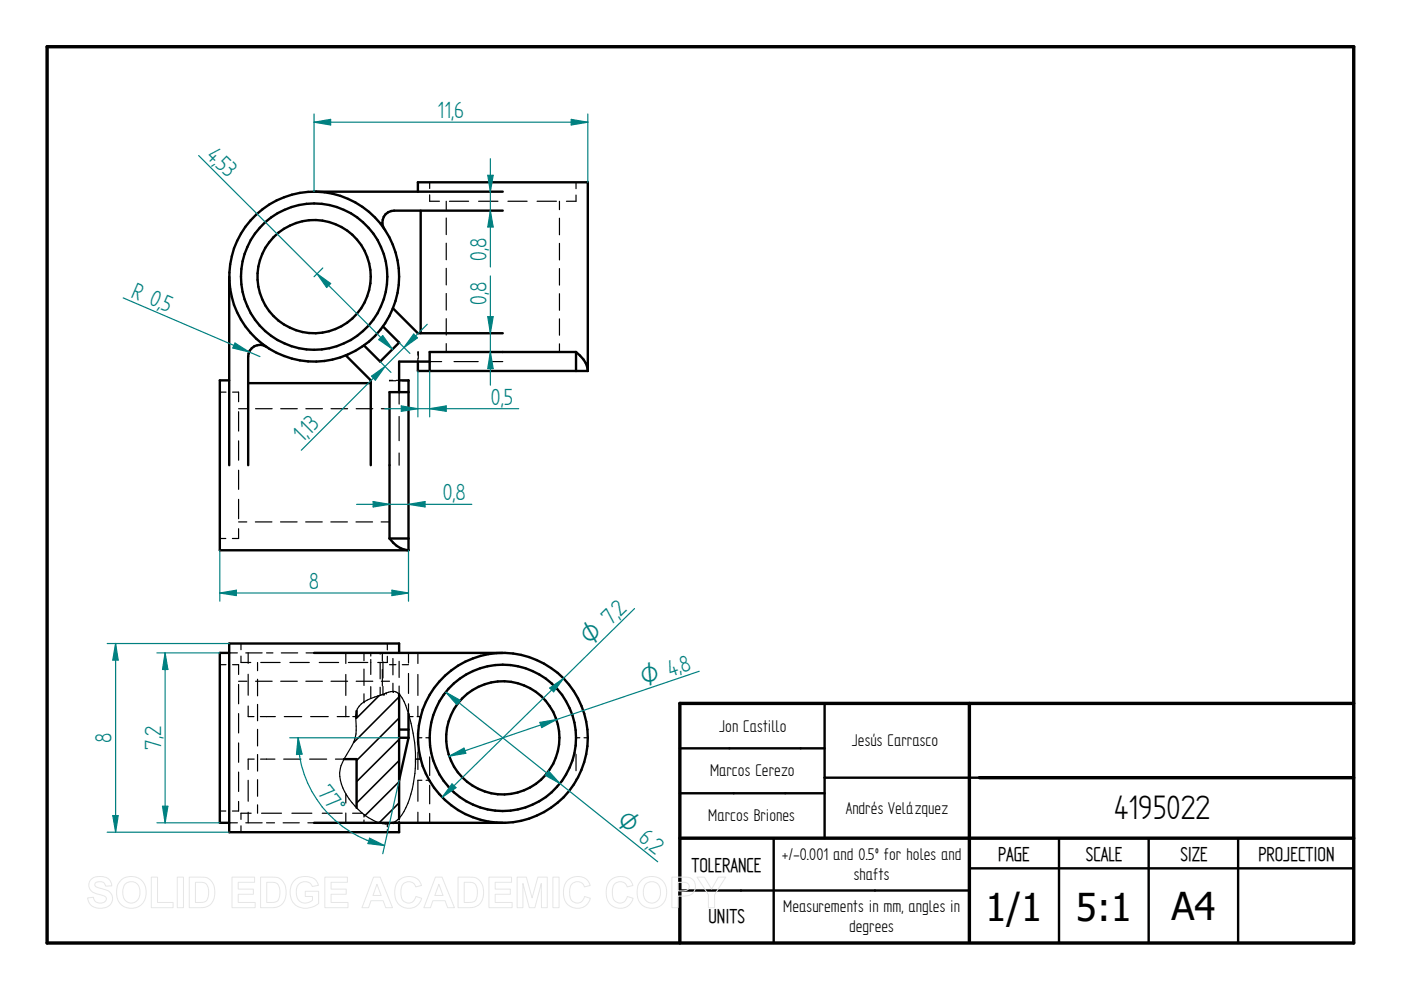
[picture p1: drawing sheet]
<svg xmlns="http://www.w3.org/2000/svg" width="297mm" height="210mm" viewBox="0 0 297 210" stroke-linecap="round" stroke-linejoin="round" font-family="sans-serif">
<path d="M10 9.9h277v190h-277zM205.5 149.1v50.5M287 149.1h-142.9v50.8M144.1 177.7h142.9M207.6 164.9h79.4" fill="none" stroke="#000" stroke-width=".72"/>
<g fill="none" stroke="#000" stroke-width=".51">
<path d="M48.6 138.4h-2v36.1h2M66.6 138.4h40M84.6 138.4v-2h-36v40h36v-1.9M75.6 150.7v1.2h-.2M84.6 154.7h2M84.6 156.4h2M84.6 147.2v26.3M86.6 151.3v5.1M86.6 156.4l-2 9M144.1 158.7h30.7M174.8 149.1v28.6M66.6 174.5h40"/>
<path d="M72.9 161h2.7v10.3M144.1 168.2h30.7M164 177.7v22.2M207.6 164.9h-32.8M224.5 177.7v22.2M243.5 177.7v22.2M262.5 177.7v22.2M144.1 188.8h61.4M205.5 184.1h81.5"/>
<circle cx="106.6" cy="156.4" r="15.5"/>
<circle cx="106.6" cy="156.4" r="18"/>
<circle cx="106.6" cy="156.4" r="12"/>
</g>
<path d="M80.4 147.5l-4.8 4.8M84.6 147.8l-9.6 9.6M84.6 152.3l-9 8.9M84.6 156.8l-9 8.9M84.6 170.3l-4.2 4.2M84.6 161.2l-9 9.1M84.6 165.7l-7.2 7.2" fill="none" stroke="#000" stroke-width=".34"/>
<g fill="none" stroke="#000" stroke-width=".25">
<path d="M48.6 138.4h1.7M51.1 139.1v1.4h2.1M51.1 136.4v1.4M52.1 138.4h3.5M52.6 138.4v2.2M56.5 138.4h1.4M59.6 138.4h3.5M64.9 138.4h1.7M73.3 138.4v2.3M77.2 138.4v1.7M78.6 138.4v.7M78.6 139.8v3.2"/>
<path d="M80.6 138.4v.3M81.1 138.4v1.8M81.2 138.4v.1M82.1 139.1v1.4h-2M82.1 136.4v1.4M83.3 139.6v3.5M86.6 138.4v2.2M88.6 138.4v2.3M46.6 140.9h1.3M49.3 140.9h1.3v2.1M50.6 145.1v4.1M50.6 151.3v4.1"/>
<path d="M50.6 157.5v4.1M50.6 144.4h1.8M52.6 143v4.4M52.6 149.7v2.2h1.2M54.2 144.4h3.5M54.6 140.5v1.7M54.6 144v3.5M54.6 149.4v3.4M54.6 154.6v3.6M54.6 160v3.5M55.2 151.9h3.2M55.3 140.5h4.1"/>
<path d="M59.5 144.4h3.5M60.3 151.9h3.7M61.5 140.5h4.1M64.9 144.4h3.5M65.9 151.9h3.7M67.7 140.5h4.1M70.2 144.4h3.5M71.5 151.9h2.5M73.3 143v4.4M73.3 149.7v2.2M73.9 140.5h4.1M74.8 151.9h.7"/>
<path d="M75.5 144.4h3.5M75.6 151.9h.1M77.2 141.9v3.4M77.2 147.1v1.7M77.2 148.8h.1M77.3 148.7v.1M78.6 145.6v2.5M80.2 147.5l-.2 .1M80.6 140.5v3.4M80.6 145.7v1.7M80.6 147.4l-.2 .1M80.7 147.4h-.1"/>
<path d="M80.9 144.4h1.7M81.1 141.9v3.5M81.1 147.2v.1M81.1 147.3h-.2M81.1 147.3l-2.4 .8a4.2 4.2 0 0 0-3.2 5.1v.8a8.6 8.6 0 0 1-2 6l-.6 1M81.2 140.3v3.5M81.2 145.5v1.7M81.4 147.2h.1M81.4 147.2l-.3 .1M81.5 147.1h.1M81.7 147h.1M81.9 146.9l-.5 .3"/>
<path d="M81.9 146.9h.1M82.6 140.9h1.3M83.3 144.9v1.7M83.3 146.6l.6 .1a4.5 4.5 0 0 1 2.1 2.9l.6 1.7M83.3 146.6l-1.4 .3M83.4 146.6h.1M84.5 147.1h.1M84.6 147.1h.1M84.6 147.2h.1M84.6 140.2v3.4M84.6 145.5v1.7M85.3 140.9h1.3"/>
<path d="M86.6 142.8v4.2M86.6 149.2v2.1M86.6 151.3a28.4 28.4 0 0 1-.5 19.9l-1 1.7-.5 .6M86.7 151.5v.2M86.8 151.8l.8 .1M88.4 151.9h.8M88.6 143v4.4M88.6 149.7v2.2M88.6 159.4v3.8M88.7 154.7v.5M88.7 155.9v.5M89.4 156.4h-.8v1.5"/>
<path d="M90.3 156.4h.8v2.1M122.1 159.9v3.5M122.9 156.4h-.8v1.8M123.8 156.4h.8M46.6 172h1.3M48.6 174.5h1.7M50.6 163.7v4.1M50.6 169.9v2.1h-1.3M51.1 175.1v1.3M52.1 174.5h3.5M52.6 165.4v4.5M52.6 172.2v2.3"/>
<path d="M53.3 172.4h-2.2v1.3M53.9 161h-1.3v2.2M54.6 165.3v3.5M54.6 170.6v1.8M55.2 161h3.1M55.5 172.4h4.2M56.5 174.5h1.7M60 174.5h3.5M60.2 161h3.6M61.9 172.4h4.2M65.3 174.5h1.3M65.7 161h3.6"/>
<path d="M68.3 172.4h4.3M71.1 161h1.8M72.9 161a6.4 6.4 0 0 0 .2 6.9l1.5 2.3 2.7 2.6M73.3 168.3v2M73.3 172.4v2.1M74.8 172.4h2.1M77.2 173.9v.6M77.2 172.8v.4M77.3 172.8h.1M77.3 172.8l.8 .6a5.6 5.6 0 0 0 5.3 1M82.1 174.7v.6M82.1 175.9v.5"/>
<path d="M83.3 174.5h.1M83.4 174.4h.1M83.5 174.4l-.2 .1M84.6 173.5l-1.3 1M84.6 173.5h.1M84.6 173.5v.3M84.6 174.1v.4M84.6 173.5l-.1 .1M88.1 161.2v.3M88.1 161.7v.1M88.6 172.2v2.3M89.2 161h-1.1v.1"/>
<path d="M89.4 165.4h-.8v4.5M90.3 165.4h.8M91.1 160.5v3.9M91.1 166.5v3.9M91.1 172.5v2M122.1 165.2v.4"/>
</g>
<path d="M134.5 129l-40.7 40M95.8 166.2l.9 .8-2.9 2z" fill="none" stroke="#008080" stroke-width=".25"/>
<path d="M95.8 166.2l.9 .8-2.9 2z" fill="#008080"/>
<path d="M116.5 145.9l3-2.1-2.1 2.9z" fill="none" stroke="#008080" stroke-width=".25"/>
<path d="M116.5 145.9l3-2.1-2.1 2.9z" fill="#008080"/>
<path d="M148.2 142.3l-53 18M95.2 160.3l3.2-1.7 .4 1.1z" fill="none" stroke="#008080" stroke-width=".25"/>
<path d="M95.2 160.3l3.2-1.7 .4 1.1z" fill="#008080"/>
<path d="M114.5 153.2l3.5-.6-3.2 1.7z" fill="none" stroke="#008080" stroke-width=".25"/>
<path d="M114.5 153.2l3.5-.6-3.2 1.7z" fill="#008080"/>
<path d="M94.5 146.8l3.1 1.7-.7 .9zM94.5 146.8l44.9 35.9" fill="none" stroke="#008080" stroke-width=".25"/>
<path d="M94.5 146.8l3.1 1.7-.7 .9z" fill="#008080"/>
<path d="M116.3 163.5l2.4 2.6-3.1-1.7z" fill="none" stroke="#008080" stroke-width=".25"/>
<path d="M116.3 163.5l2.4 2.6-3.1-1.7z" fill="#008080"/>
<path d="M22.7 136.4h25.9M24.5 136.4l.6 3.6h-1.2zM22.7 176.4h25.9" fill="none" stroke="#008080" stroke-width=".25"/>
<path d="M24.5 136.4l.6 3.6h-1.2z" fill="#008080"/>
<path d="M23.9 172.9h1.2l-.6 3.5z" fill="none" stroke="#008080" stroke-width=".25"/>
<path d="M23.9 172.9h1.2l-.6 3.5z" fill="#008080"/>
<path d="M24.5 136.4v40M33.3 138.4h13.3M33.3 174.5h13.3M34.5 170.9h1.1l-.6 3.6z" fill="none" stroke="#008080" stroke-width=".25"/>
<path d="M34.5 170.9h1.1l-.6 3.6z" fill="#008080"/>
<path d="M35 138.4l.6 3.5h-1.1z" fill="none" stroke="#008080" stroke-width=".25"/>
<path d="M35 138.4l.6 3.5h-1.1z" fill="#008080"/>
<path d="M26.1 63.2l29 12.4M49.8 72.7l3 1.9-3.4-.8zM35 138.4v36.1" fill="none" stroke="#008080" stroke-width=".25"/>
<g fill="none" stroke="#000" stroke-width=".51">
<path d="M48.6 58.7v39.9M66.6 40.6h40M88.6 40.6v-1.9h36v40M89.2 44.7v26M106.6 44.7h-23a2.5 2.5 0 0 0-2.1 3.9M56.5 73.6a2.47 2.47 0 0 0-3.9 2v23M73.3 75.4l5.3 5.2v18M81.2 69.2l3.4 3.4-4 4.1-3.4-3.5M83.3 65.4l5.3 5.3h18M88.6 76.7v2h36M91.1 76.7h-6.5v6.4M122.1 74.6a5.8 5.8 0 0 1 2.5 4.1"/>
<path d="M122.1 74.6v4.1M122.1 74.6h-31v4.1M48.6 80.6h-2v36.1h40M52.6 81.2h26M84.6 80.6h2v36.1M86.6 83.1h-4v31.1M82.6 114.2h4M82.6 114.2a5.5 5.5 0 0 0 4 2.5"/>
<circle cx="66.6" cy="58.7" r="15.5"/>
<circle cx="66.6" cy="58.7" r="18"/>
<circle cx="66.6" cy="58.6" r="12"/>
</g>
<g fill="none" stroke="#000" stroke-width=".25">
<path d="M91.1 38.7v1.3M122.1 38.7v1.3M91.1 41.3v1.4h2.1M94.6 42.7v1.7M94.6 46.2v3.5M94.6 51.6v3.5M94.6 56.9v3.5M95.3 42.7h4.1M101.5 42.7h4.1M107.7 42.7h4.1M113.9 42.7h4.1M118.6 42.7v1.8"/>
<path d="M118.6 46.3v3.5M118.6 51.6v3.5M118.6 56.9v3.6M122.1 41.4v1.3h-2M88.6 75.3l.1-.7v1.4M88.6 76v.7M88.7 77.3v1.4M91.1 76.7h2.5M94.6 62.2v3.5M94.6 67.6v3.4M94.6 72.9v1.7M96.3 76.7h5.1"/>
<path d="M104 76.7h2.6M118.6 62.3v3.5M118.6 67.6v3.5M118.6 72.9v1.7M46.6 83.1h1.3M49.3 83.1h1.3v2.1M50.6 86.7h1.8M50.6 87.3v4.1M50.6 93.5v4.1M50.6 99.7v4.1M54.2 86.7h3.5M59.5 86.7h3.5"/>
<path d="M64.9 86.7h3.5M70.2 86.7h3.5M75.5 86.7h3.5M80.9 86.7h1.7M83.3 80.6l-.7 .1h1.3M84 80.6h.6M84.6 83.1v2.6M84.6 88.3v5.1M84.6 96.1v2.5M85.3 80.7h1.3M46.6 114.2h1.3M50.6 105.9v4.1"/>
<path d="M50.6 112.1v2.1h-1.3M50.6 110.7h1.7M54.1 110.7h3.6M59.5 110.7h3.5M64.8 110.7h3.5M70.1 110.7h3.6M75.5 110.7h3.5M80.8 110.7h1.8"/>
</g>
<path d="M49.8 72.7l3 1.9-3.4-.8z" fill="#008080"/>
<path d="M46.6 116.7v10.8M86.6 116.7v10.8M46.6 125.7l3.5-.6v1.2z" fill="none" stroke="#008080" stroke-width=".25"/>
<path d="M46.6 125.7l3.5-.6v1.2z" fill="#008080"/>
<path d="M83.1 125.1l3.5 .6-3.5 .6z" fill="none" stroke="#008080" stroke-width=".25"/>
<path d="M83.1 125.1l3.5 .6-3.5 .6z" fill="#008080"/>
<path d="M86.6 106.9l3.5-.6v1.2zM46.6 125.7h40" fill="none" stroke="#008080" stroke-width=".25"/>
<path d="M86.6 106.9l3.5-.6v1.2z" fill="#008080"/>
<path d="M79.1 106.3l3.5 .6-3.5 .6z" fill="none" stroke="#008080" stroke-width=".25"/>
<path d="M79.1 106.3l3.5 .6-3.5 .6z" fill="#008080"/>
<path d="M88.6 78.7v9.7M91.1 78.7v9.7M85.1 86.1l3.5 .6-3.5 .5zM75.6 106.9h24.4" fill="none" stroke="#008080" stroke-width=".25"/>
<path d="M85.1 86.1l3.5 .6-3.5 .5z" fill="#008080"/>
<path d="M91.1 86.7l3.5-.6v1.1z" fill="none" stroke="#008080" stroke-width=".25"/>
<path d="M91.1 86.7l3.5-.6v1.1z" fill="#008080"/>
<path d="M104 74.6l.6 3.5h-1.2zM81.6 86.7h28.4" fill="none" stroke="#008080" stroke-width=".25"/>
<path d="M104 74.6l.6 3.5h-1.2z" fill="#008080"/>
<path d="M103.4 67.1h1.2l-.6 3.6z" fill="none" stroke="#008080" stroke-width=".25"/>
<path d="M103.4 67.1h1.2l-.6 3.6z" fill="#008080"/>
<path d="M104 58.5v23.2M104 44.7l.6 3.4h-1.2z" fill="none" stroke="#008080" stroke-width=".25"/>
<path d="M104 44.7l.6 3.4h-1.2z" fill="#008080"/>
<path d="M103.4 37.2h1.2l-.6 3.4z" fill="none" stroke="#008080" stroke-width=".25"/>
<path d="M103.4 37.2h1.2l-.6 3.4z" fill="#008080"/>
<path d="M104 33.7v22.9M78.8 79.8l2.9-2.1-2.1 2.9zM80.6 76.7l2.3 2.3M84.6 72.6l2.3 2.3" fill="none" stroke="#008080" stroke-width=".25"/>
<path d="M78.8 79.8l2.9-2.1-2.1 2.9z" fill="#008080"/>
<path d="M87.7 70.8l.8 .8-2.9 2.1z" fill="none" stroke="#008080" stroke-width=".25"/>
<path d="M87.7 70.8l.8 .8-2.9 2.1z" fill="#008080"/>
<path d="M68.4 56.8l-1.8 1.9M81.1 71.2l2.1 2.8-2.9-2zM90.6 68.7l-26.7 26.8" fill="none" stroke="#008080" stroke-width=".25"/>
<path d="M81.1 71.2l2.1 2.8-2.9-2z" fill="#008080"/>
<path d="M67.2 58l2.9 2.1-.8 .9z" fill="none" stroke="#008080" stroke-width=".25"/>
<path d="M67.2 58l2.9 2.1-.8 .9z" fill="#008080"/>
<path d="M42.1 33l41.1 41M66.6 24.2v16.4M66.6 25.9l3.5-.6v1.2zM124.6 24.2v14.5" fill="none" stroke="#008080" stroke-width=".25"/>
<path d="M66.6 25.9l3.5-.6v1.2z" fill="#008080"/>
<path d="M121.1 25.3l3.5 .6-3.5 .6z" fill="none" stroke="#008080" stroke-width=".25"/>
<path d="M121.1 25.3l3.5 .6-3.5 .6z" fill="#008080"/>
<path d="M66.6 25.9h58M61.4 156.4h23.2M63.2 156.4l.8 3.5-1.1 .1zM84.6 165.4l-3.5 15.6" fill="none" stroke="#008080" stroke-width=".25"/>
<path d="M63.2 156.4l.8 3.5-1.1 .1z" fill="#008080"/>
<path d="M78.4 177.7l3.1 1.6-3.5-.4z" fill="none" stroke="#008080" stroke-width=".25"/>
<path d="M78.4 177.7l3.1 1.6-3.5-.4z" fill="#008080"/>
<path d="M63.2 156.4a23.3 23.3 0 0 0 18.3 22.9" fill="none" stroke="#008080" stroke-width=".25"/>
<g fill="none" stroke="#e6e6e6" stroke-width=".21">
<path d="M19.3 186.5a3.1 3.1 0 0 1 4 .2l.4 1.1-1.3 .1a1.28 1.28 0 0 0-1-1 1.28 1.28 0 0 0-1.3 .5v.4a5.6 5.6 0 0 0 2.5 .9 1.98 1.98 0 0 1 1.2 2.4 1.98 1.98 0 0 1-2.2 1.5 2.48 2.48 0 0 1-3-2.2l1.2-.2a1.44 1.44 0 0 0 1.3 1.3 1.44 1.44 0 0 0 1.5-.9 1.18 1.18 0 0 0-1.4-.9 2.36 2.36 0 0 1-2.4-2l.1-.7zM25.8 186.5a3.3 3.3 0 0 1 3.9-.1 3.3 3.3 0 0 1 1.2 3.8 3.2 3.2 0 0 1-3.8 2.3 3.2 3.2 0 0 1-2.4-3.8 3 3 0 0 1 1.1-2.2zM26.5 187.5a1.87 1.87 0 0 1 2.2-.4 1.87 1.87 0 0 1 1 2.1 1.87 1.87 0 0 1-1.8 2.3 1.87 1.87 0 0 1-1.9-2.3l.1-.8zM32.1 186h1.3v5.3h3.3v1.1h-4.6zM37.6 186h1.3v6.4h-1.3zM40.1 186h2.4a2.79 2.79 0 0 1 3 3.3 2.79 2.79 0 0 1-2.9 3.1h-2.5zM41.4 187.1a2.64 2.64 0 0 1 2.5 .5 3.3 3.3 0 0 1-.3 3.5l-.8 .2h-1.4zM49.2 186h4.8v1.1h-3.5v1.4h3.2v1.1h-3.2v1.7h3.6v1.1h-4.9zM55.2 186h2.4a2.79 2.79 0 0 1 3.1 3.3 2.79 2.79 0 0 1-3 3.1h-2.5zM56.6 187.1a2.64 2.64 0 0 1 2.4 .5 3.3 3.3 0 0 1-.3 3.5l-.8 .2h-1.3zM62.3 186.8a3.6 3.6 0 0 1 4.6-.2l.6 1.1-1.3 .3a1.8 1.8 0 0 0-2.2-1 1.8 1.8 0 0 0-1.2 2.1 2.01 2.01 0 0 0 1.1 2.2 2.01 2.01 0 0 0 2.3-.4v-.8h-1.5v-1.1h2.9v2.6a3.8 3.8 0 0 1-5.5-.3 4 4 0 0 1 .2-4.5zM68.9 186h4.8v1.1h-3.5v1.4h3.2v1.1h-3.2v1.7h3.6v1.1h-4.9z"/>
<path d="M79.2 186h1.4l2.6 6.4h-1.4l-.6-1.4h-2.5l-.6 1.4h-1.4zM79.9 187.5l.9 2.4h-1.7zM84.5 186.7a2.87 2.87 0 0 1 4.9 1l-1.3 .3a1.6 1.6 0 0 0-1.8-1 1.6 1.6 0 0 0-1.3 1.7 2.19 2.19 0 0 0 1.3 2.7 1.55 1.55 0 0 0 1.9-1.3l1.2 .4a2.93 2.93 0 0 1-3.4 2 2.93 2.93 0 0 1-2.3-3.3v-.6a3.2 3.2 0 0 1 .8-1.9zM92.3 186h1.4l2.6 6.4h-1.4l-.5-1.4h-2.6l-.5 1.4h-1.4zM93 187.5l.9 2.4h-1.7zM97.1 186h2.4a2.79 2.79 0 0 1 3 3.3 2.79 2.79 0 0 1-2.9 3.1h-2.5zM98.4 187.1a2.64 2.64 0 0 1 2.4 .5 3.3 3.3 0 0 1-.2 3.5l-.9 .2h-1.3zM103.7 186h4.8v1.1h-3.5v1.4h3.2v1.1h-3.2v1.7h3.6v1.1h-4.9zM109.6 186h2l1.2 4.4 1.2-4.4h2v6.4h-1.2v-5.1l-1.4 5.1h-1.2l-1.3-5.1v5.1h-1.3zM117.2 186h1.3v6.4h-1.3zM120.3 186.7a2.87 2.87 0 0 1 4.8 1l-1.2 .3a1.6 1.6 0 0 0-1.9-1 1.6 1.6 0 0 0-1.2 1.7 2.19 2.19 0 0 0 1.3 2.7 1.55 1.55 0 0 0 1.8-1.3l1.3 .4a2.93 2.93 0 0 1-3.5 2 2.93 2.93 0 0 1-2.2-3.3v-.6a3.2 3.2 0 0 1 .8-1.9zM129.3 186.7a2.87 2.87 0 0 1 4.9 1l-1.2 .3a1.6 1.6 0 0 0-1.9-1 1.6 1.6 0 0 0-1.3 1.7 2.19 2.19 0 0 0 1.3 2.7 1.55 1.55 0 0 0 1.9-1.3l1.2 .4a2.93 2.93 0 0 1-3.4 2 2.93 2.93 0 0 1-2.3-3.3l.1-.6a3.2 3.2 0 0 1 .7-1.9z"/>
<path d="M136.2 186.5a3.3 3.3 0 0 1 3.9-.1 3.3 3.3 0 0 1 1.1 3.8 3.2 3.2 0 0 1-3.7 2.3 3.2 3.2 0 0 1-2.4-3.8 3 3 0 0 1 1.1-2.2zM136.9 187.5a1.87 1.87 0 0 1 2.2-.4 1.87 1.87 0 0 1 .9 2.1 1.87 1.87 0 0 1-1.8 2.3 1.87 1.87 0 0 1-1.8-2.3l.1-.8zM142.4 186h2.1a2.5 2.5 0 0 1 2.7 1 2.08 2.08 0 0 1-.1 2.2 2.08 2.08 0 0 1-2.1 .8h-1.2v2.4h-1.4zM143.8 187.1h.6a1.28 1.28 0 0 1 1.7 .9 1.22 1.22 0 0 1-1.6 .9h-.7zM147.8 186h1.5l1.6 2.5 1.4-2.5h1.6l-2.4 3.7v2.7h-1.3v-2.7z"/>
</g>
<g font-size="8.1">
<text x="236.3" y="173.7">4195022</text>
<text x="208.9" y="195.3">1/1</text>
<text x="228.1" y="195.3">5:1</text>
<text x="248.4" y="195.1">A4</text>
</g>
<g font-size="5.6" fill="#008080">
<text x="92.8" y="25">11,6</text>
<text x="43.6" y="33.2" transform="rotate(45 43.6 33.2)">4,</text>
<text x="45.5" y="35.1" transform="rotate(45 45.5 35.1)">53</text>
<text x="103.1" y="55.4" transform="rotate(-90 103.1 55.4)">0,8</text>
<text x="27.6" y="62.9" transform="rotate(23 27.6 62.9)">R 0,</text>
<text x="33.9" y="65.6" transform="rotate(23 33.9 65.6)">5</text>
<text x="103.1" y="64.6" transform="rotate(-90 103.1 64.6)">0,8</text>
<text x="104.1" y="85.8">0,5</text>
<text x="64.1" y="94" transform="rotate(-45 64.1 94)">1,</text>
<text x="65.6" y="92.5" transform="rotate(-45 65.6 92.5)">13</text>
<text x="93.9" y="106">0,8</text>
<text x="65.5" y="124.8">8</text>
<text x="131.6" y="130.8" transform="rotate(-44 131.6 130.8)">2</text>
<text x="144.7" y="142.6" transform="rotate(-19 144.7 142.6)">8</text>
<text x="23.6" y="157.6" transform="rotate(-90 23.6 157.6)">8</text>
<text x="34.2" y="159" transform="rotate(-90 34.2 159)">7,2</text>
<text x="67.2" y="168.2" transform="rotate(51 67.2 168.2)">77°</text>
<text x="137.4" y="179.9" transform="rotate(39 137.4 179.9)">2</text>
</g>
<g font-size="5.4" fill="#008080">
<text x="125.2" y="137" transform="rotate(-44 125.2 137)">O 7,</text>
<text x="136.5" y="145.4" transform="rotate(-19 136.5 145.4)">O 4,</text>
<text x="130.5" y="174.5" transform="rotate(39 130.5 174.5)">O 6,</text>
</g>
<g font-size="4.8">
<text x="146.6" y="184.8">TOLERANCE</text>
<text x="211.6" y="182.5">PAGE</text>
<text x="230.2" y="182.5">SCALE</text>
<text x="250.3" y="182.5">SIZE</text>
<text x="266.8" y="182.5">PROJECTION</text>
<text x="150.2" y="195.8">UNITS</text>
</g>
<g font-size="4.1">
<text x="152.5" y="155.1">Jon Castillo</text>
<text x="180.6" y="158.2">Jesús Carrasco</text>
<text x="150.5" y="164.5">Marcos Cerezo</text>
<text x="179.3" y="172.6">Andrés Velázquez</text>
<text x="150.2" y="174.1">Marcos Briones</text>
<text x="165.8" y="182.4">+/-0.001 and 0.5º for holes and</text>
<text x="181" y="186.6">shafts</text>
<text x="166.1" y="193.5">Measurements in mm, angles in</text>
<text x="180" y="197.6">degrees</text>
</g>
</svg>
